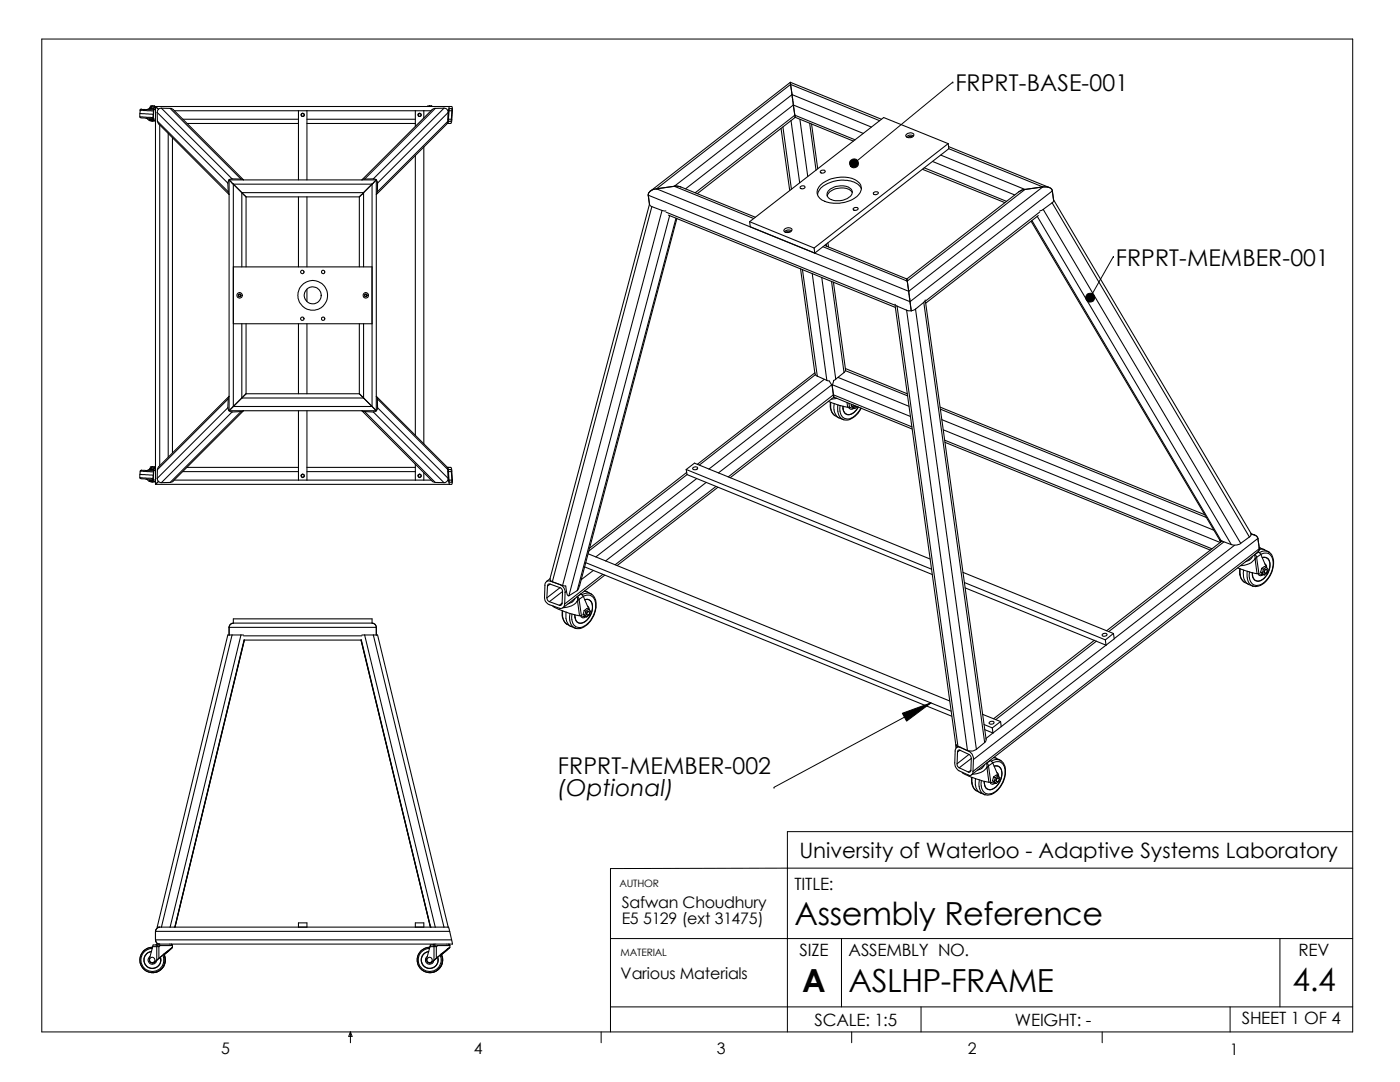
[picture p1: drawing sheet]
<svg xmlns="http://www.w3.org/2000/svg" width="279mm" height="216mm" viewBox="0 0 279 216" stroke-linecap="round" stroke-linejoin="round" font-family="sans-serif">
<g fill="none" stroke="#000" stroke-width=".2">
<path d="M8.3 7.8h261.7v198.1h-261.7zM190.2 16.4h.1M190.2 16.4l-19.8 16.2M169.6 32.2a.89 .89 0 0 1 1.3-.4 .89 .89 0 0 1 .2 1.3 .89 .89 0 0 1-1.3 0l.6-.5-.6 .5-.2-.2zM217 58.7a.91 .91 0 0 1 1.5 .6 .91 .91 0 0 1-1.4 .9l.5-.8-.5 .8a.94 .94 0 0 1-.1-1.5zM222.2 51.2h.1M222.2 51.2l-4.6 8.2M154.5 157.1h.1M180.1 142.3l5.7-2-4.9 3.6zM185.8 140.3l-31.3 16.8M270 173.2l-148.2 .1v32.6M270 165.9h-112.9v40"/>
<path d="M121.8 187.3h148.2M167.9 187.3v13.6M255.4 187.3v13.6M69.9 205.9v2.2M69.9 205.9l.4 .9h-.7zM120 205.9v2.2M121.8 200.9h148.2M170 205.9v2.2M183.8 200.9v5M220 205.9v2.2M245.5 200.9v5"/>
</g>
<g fill="none" stroke="#000" stroke-width=".21">
<path d="M157.7 16.4l.1 .4M157.7 16.4l18.2 7.4M157.7 16.4l-27.9 21.7M157.8 16.8l17.8 7.3M157.8 16.8l.3 2.1M157.8 16.8l-26.8 20.9M158.1 18.9l.2 2.1M158.1 18.9l15.8 6.5M158.1 18.9l-23.5 18.3M27.9 22.6v.7M27.9 23.3l.3 .2 2.3 .2M27.9 23.3l2.7 .2"/>
<path d="M27.9 22.6l2.7 .2M29.1 23.6l.4 .2M29.5 23.8h1M29.8 23.9h.1M29.8 23.9v.1M29.8 24l.7 .1M29.8 24l.4 .2 .7-.1M29.9 21.7h.7v.1l-.1 2.1h-.7M29.9 21.7h.1M29.9 21.5h.1M29.9 21.5v.2M29.9 21.5h.7"/>
<path d="M30.1 23.8v.1M30.3 21.2v-.1h.5v.4M30.3 21.2v.3M30.3 21.7h.1M30.3 21.2l.7 .1M30.3 21.2h-.3v.3M30.5 24.1h.5M30.6 23.7l-.1 .4M30.6 23.7l.4 .1M30.6 22.1l-2.6-.1-.1 .6M30.6 21.5l.1 .3M30.6 21.5h.4"/>
<path d="M30.6 22l-2.4-.2-.3 .2M30.6 21.8l-.9-.1-.5 .2M30.7 21.8l.3 .1M30.7 21.8l-.1 1.9M31 21.3l.6 .5M31 21.3h59.2l.1 .8-.2 2.2-.1 .3h-.8M31 21.3v75.3M31.4 22.4l14.1 14.1M31.4 22.4v1.8M31.4 24.2l.3 .5 14 14.1M31.4 24.2l14.2 14.1M31.9 25v67.9"/>
<path d="M32.2 21.6a.79 .79 0 0 0-.8 .8M32.2 21.6l14.1 14.1M32.2 21.6h1.8M33.6 26.7v64.5M34 21.6l.5 .2 14.1 14.1-.5-.2M34 21.6l14.1 14.1M34.4 27.5v62.8M34.8 22.1h51.2M36.5 23.8h23.1M37.3 24.6h22.3M45.5 36.5l.1 1.8M45.6 38.3l.1 .5"/>
<path d="M45.7 35.9l.9 .8M45.7 35.9h29.4M45.7 35.9v46.1M46.3 35.7a.79 .79 0 0 0-.8 .8M46.3 35.7h1.8M46.6 36.7h27.7M46.6 36.7l1.7 1.7M46.6 36.7v44.4M48.3 38.4l.8 .9M48.3 38.4v14.9M48.3 38.4h24.3M49.1 39.3h22.6"/>
<path d="M49.1 39.3v14M59.6 22.1v13.8M59.6 39.3v14M61.3 23.8h21.6M61.3 22.1v13.8M61.3 39.3v14M61.3 24.6h21.6M71.7 39.3v14M72.6 38.4l-.9 .9M72.6 38.4v14.9M74.3 36.7l-1.7 1.7M74.3 36.7v44.4"/>
<path d="M74.5 35.7a.79 .79 0 0 1 .9 .8M74.5 35.7h-1.7M75.1 35.9l-.8 .8M75.1 35.9v46.1M75.3 38.3l-.2 .5M75.4 36.5l-.1 1.8M82.9 22.1v3.1M82.9 31v55.9M83.7 22.7h.2M84.6 22.1v1.4M84.6 29.3v59.3M85.3 21.3h1"/>
<path d="M85.6 21.3v-.2h.5v.2M86.9 21.6l-.6 .2-14.1 14.1 .6-.2M86.9 21.6l-14.1 14.1M88.6 21.6a.79 .79 0 0 1 .9 .8M88.6 21.6h-1.7M88.6 21.6l-14.1 14.1M89.3 24.6l-14.2 14.2M89.4 22.1h.1M89.4 24.2l-.2 .4M89.4 23.8v.5l.2 .3M89.4 23.8h.7M89.4 24.2l-14.1 14.1"/>
<path d="M89.5 22.4l-14.1 14.1M89.5 22.4l-.1 1.8M89.5 22.1l-.1 1.7M89.6 22.1l-.1 2.1h.5l.1-.4M89.6 22.1l.1-.4h.4l.1 .4M89.6 22.1h.6M89.7 21.3l-.2 .8M90.2 22.1l-.1 1.7M129.4 38.9l52.2 21.3M129.4 38.9l.2 1.9M131 37.7a1.56 1.56 0 0 0-1.6 1.2M131 37.7l50.4 20.4"/>
<path d="M134.6 37.2l1.2 .1 14.9 6M134.6 37.2l15.8 6.4M134.6 37.2l-3.6 .5M155.9 25.6l1.7 12.4M156.3 25.4l1.6 12.4M157.9 24l1.7 12.5M158.3 21l14 5.6M158.3 21l-21.5 16.7M158.3 21l.3 2M158.6 23l.1 .4M158.6 23l12 4.9M158.6 23l-19.9 15.5"/>
<path d="M158.7 23.4l11.6 4.8M158.7 23.4l-19.6 15.3M159.6 23.8l1.6 11.4M159.7 37.3l.7-.2a.31 .31 0 0 1 .2 .4 .31 .31 0 0 1-.4 .2l-.4-.1zM161.6 24.6l1.3 9.4M162 24.8l1.2 8.9M163.7 34.1l.8-.1a.28 .28 0 0 1 .2 .3 .28 .28 0 0 1-.3 .2h-.6zM163.7 36.9a6.6 6.6 0 0 1 7.2-.9 1.84 1.84 0 0 1 .1 3.2 6.9 6.9 0 0 1-3.4 1.4h-1.2a3.4 3.4 0 0 1-3.3-1.9 1.87 1.87 0 0 1 .6-1.8zM165.3 38.1a3.6 3.6 0 0 1 4.5-.4 1.18 1.18 0 0 1-.6 1.8 3.9 3.9 0 0 1-2.8 .5 1.26 1.26 0 0 1-1.2-1.7zM170.1 38.4a2.76 2.76 0 0 0-3.2-.8 2.16 2.16 0 0 0-1.8 1.5M171.9 37.7a3.6 3.6 0 0 0-3.6-1.8 5.7 5.7 0 0 0-4.9 2.3l-.2 .7M174.3 38.4l.7-.1a.28 .28 0 0 1 .3 .3 .28 .28 0 0 1-.3 .2 .39 .39 0 0 1-.5 .1 .39 .39 0 0 1-.2-.5z"/>
<path d="M180.8 27a1.12 1.12 0 0 1 1.6-.2 .84 .84 0 0 1-.8 .7 .84 .84 0 0 1-.8-.5zM182 27.3l-.5-.1-.3 .3M182.3 27.1a1.13 1.13 0 0 0-1.4 .2M184.1 33.8l16.4 6.6M184.4 33.5l16.5 6.7M186.1 32.2l16.4 6.7M187.7 30.9l16.9 6.9M189.2 28.7l-26.7 20.8M189.2 28.7l-12.8-5.2-26.8 20.7M189.2 28.7l.2 1M189.3 29.3l20.1 8.1M189.4 29.7l18.7 7.6"/>
<path d="M189.4 29.7l-26.8 20.8M204.6 37.8l-.6 .1-.7 .4-22.3 17.4M204.6 37.8l-23.5 18.3M208.1 37.3h.8a1.07 1.07 0 0 1 1.1 .8M208.1 37.3l-26.7 20.8M208.1 37.3l-3.5 .5M210 38.1l-28.4 22.1M210 38.1l.3 1.9M210.3 39.9l39.3 66.5 .1 .4-.4 .3M210.3 39.9v.2l-.3 .4M46.6 53.3h27.7M61.3 57.7v2.5"/>
<path d="M129.6 40.7l-19.8 74.7 .1 .5 .3 .2M129.6 40.8l.5 .4M130.1 41.2l-19.9 74.9M130.1 41.2l2 .8M132.1 42l.8 .1M132.1 42l-19.8 74.8M132.9 42.3l45.7 18.6M133.4 42.9l45.3 18.4M133.6 43l-20.1 75.9M134.9 43.5l-19.7 74.4M135.1 43.6l-19.4 73.2-.5 1.1M149.6 44.2l12.9 5.3"/>
<path d="M149.6 44.2l.1 1.1 12.9 5.2M156.5 45.8a.96 .96 0 0 1 1.6 0 .96 .96 0 0 1-1.7 .2zM157.7 46.3l-.5-.2-.3 .3M158 46.1a1.06 1.06 0 0 0-1.4 .1M159.8 53.6l2.8 21 .5 .5M160.1 53.8l3 21.3M162.1 54.6l2.9 21.3M162.5 49.5l.1 1M164 55.4l2.8 20.2M164.3 49.2l16.8 6.9M164.6 49l16.4 6.7M164.9 48.7l.1 .4"/>
<path d="M165.2 48.5l.2 .8M165.9 56.1l2.5 18.2M166.3 56.3l2.4 17.4-.3 .6M170.3 41.6l.7-.2a.28 .28 0 0 1 .3 .3 .28 .28 0 0 1-.4 .3 .39 .39 0 0 1-.4 0 .39 .39 0 0 1-.2-.4zM181 55.7l.1 .4M181.1 56.1l.3 2M181.4 58.1l.2 2.1M184.7 59.9l-.3 .4M205.8 44.2l37.8 63.8M206 44l37.7 63.9M207 43.2l38.7 65.5M207.2 43l-22.5 17.5"/>
<path d="M207.5 42.3l-22.8 17.8M208.2 41.8l-.7 .3M208.2 41.8l39.4 66.6M210 40.5l-1.8 1.3M210 40.5l39.3 66.6M45.6 79.6l.1-.5-14 14-.3 .6M45.6 79.6l-.1 1.8M45.6 79.6l-14.2 14.1M46.6 64.6h27.7M48.3 64.6v14.8M48.3 79.4l-1.7 1.7M48.3 79.4h24.3"/>
<path d="M49.1 78.6l-.8 .8M49.1 64.6v14M49.1 78.6h22.6M59.6 64.6v14M61.3 64.6v14M64.2 63.4a.34 .34 0 0 1 .5 0 .34 .34 0 0 1 0 .5 .34 .34 0 0 1-.5-.1zM71.7 78.6l.9 .8M71.7 64.6v14M72.6 64.6v14.8M72.6 79.4l1.7 1.7M75.3 79.6l-.2-.5 14.2 14.2M75.3 79.6l.1 1.8"/>
<path d="M75.3 79.6l14.1 14.1M162.6 74.4l-23.5 18.3M162.7 74.8l-23.1 18M163.1 75.1l1.9 .8M164.5 75.7l-23 17.9M165 75.9l.5 .1 .6 1M166 76.8l-22.6 17.6M166.1 77l.2 1.8M166.2 76.8l15.5 6.3M166.3 78.8l.1 .4M166.3 78.8l-21 16.4M166.3 78.8l15.7 6.4"/>
<path d="M166.4 79.2l-20.7 16.1M166.4 79.2l15.6 6.4M166.8 75.6l-.4 .3-.3 1.1M167 79.5l-1.1 .1M167.3 75.3l14.1 5.8M168.4 74.3l-1.6 1.3M168.7 73.5l12.4 5.1M168.7 74l12.4 5M178.6 60.7l.4 .4M178.6 61l12.2 88.2v-.6l.4 .3M179 61.1l12.2 87.8M179 61.1l1.9 .8"/>
<path d="M180.9 61.9l12.2 87.9M181.6 60.2l.3 1.9M182.7 61.7a1.98 1.98 0 0 1-1.8 .2M182.7 61.7l12.2 87.8M184.4 60.3l-1.7 1.4M184.4 60.3l12.1 87.9M184.7 60.2l12.1 87.4-.3 .6M27.9 94.7v.6M27.9 95.3l.3 .2 2.3 .2M27.9 95.3l2.7 .2M27.9 94.7l2.7 .1M28 94l-.1 .7"/>
<path d="M28 94l2.6 .1M29.1 95.6l.4 .2M29.5 95.8h1M29.8 95.9h.1M29.8 95.9v.2M29.8 96.1h.7M29.8 96.1l.4 .1 .7-.1M29.9 93.7h.7v.2M29.9 93.7h.1M29.9 93.5h.1M29.9 93.5v.2M29.9 93.5l.7 .1"/>
<path d="M30.1 95.8v.1M30.3 93.2v-.1h.5v.5M30.3 93.2v.3M30.3 93.7v.1M30.3 93.2l.7 .1M30.3 93.2h-.3v.3M30.5 96.1h.5M30.6 93.6l.1 .3M30.6 93.6h.4M30.6 94l-2.4-.2-.2 .2M30.6 93.8l-.9-.1-.5 .2M30.7 93.9l-.2 2h-.7"/>
<path d="M30.7 93.9h.3M31 95.8h-.4l-.1 .3M31.4 95.5a.86 .86 0 0 0 .8 .8M31.4 93.7v1.8M31.6 96.1l-.6 .5M34 96.3h-1.8M34.8 95.8h51.2M36.5 94.1h23.1M37.3 93.3h22.3M45.5 81.4a.86 .86 0 0 0 .8 .8M45.5 81.4l-14.1 14.1M45.7 82h29.4"/>
<path d="M46.3 82.2l-14.1 14.1M46.6 81.1l-.9 .9M46.6 81.1h27.7M48.1 82.1l.5-.1-14.2 14.1-.4 .2M48.1 82.1l-1.8 .1M48.1 82.1l-14.1 14.2M59.6 82v13.8M61.3 94.1h21.6M61.3 82v13.8M61.3 93.3h21.6M72.8 82.1l-.6-.1 14.2 14.1 .5 .2M72.8 82.1l1.7 .1"/>
<path d="M72.8 82.1l14.1 14.2M74.3 81.1l.8 .9M74.5 82.2l14.1 14.1M75.4 81.4a.86 .86 0 0 1-.9 .8M75.4 81.4l14.1 14.1M82.9 92.6v3.2M83.7 94.7h.2M84.6 94.3v1.5M86.9 96.3h1.7M89.2 93.3l.2 .4M89.2 93.3h.8l.1 .3 .2 2.2-.2 .8h-59.1M89.4 95.8h.1"/>
<path d="M89.4 94.1h.7M89.4 93.7l.1 1.8M89.4 94.1l.1 1.7M89.5 95.5a.86 .86 0 0 1-.9 .8M89.5 95.8l.2 .8M89.6 93.3l-.2 .3v.5M89.6 95.8l.1 .4h.4l.1-.4M89.6 95.8h.6M90.1 94.1l-.1-.4h-.5l.1 2.1M90.1 94.1l.1 1.7M136.9 93.7l.2 1M136.9 93.7l49 19.9"/>
<path d="M136.9 93.7l1.7-1.3 47 19.1M137 94.3l-19.4 15.1M137.1 94.7l-19.6 15.3M137.1 94.7l49 19.9M138.3 93.4v-.1a.59 .59 0 0 1 .9 .1l-.2 .3h-.5l-.2-.1zM139 95.5l-20.1 15.6M140.9 96.3l-20 15.6M142.9 97.1l-20.1 15.6M143.3 97.2l-20.2 15.7M165.3 80.1l2 .7 1.9 .4M165.7 80.3a2.74 2.74 0 0 0 .9 2.6M165.8 80.3l.1 1.7 .7 .9"/>
<path d="M166.5 80.5a2.5 2.5 0 0 0 1 2.9M166.6 82.9l.9 .5M167.3 80.8a2.45 2.45 0 0 0 1.1 2.9M167.5 83.4l.9 .3M167.6 80.9a2.29 2.29 0 0 0 1.1 2.6 2.8 2.8 0 0 0 2.9-1.7l.2-.4M168.4 83.7h.1M169 80.3l.2 .9M169.2 81.2l.3 .1M169.4 81.2a.59 .59 0 0 0 .4 .5 .59 .59 0 0 0 .6-.3M169.4 80.5l.1 .8M169.5 81.3l.9 .1M169.9 81l.3 .1"/>
<path d="M169.9 81l.7 .5M170 80.7l-.1 .3M170.2 81.1l.4 .4M170.3 80.8l-.1 .3M170.5 80.9l.2 .3M170.6 80.9l.1 .3 .3-.1M171.1 81.2l-.5 .3M171.3 81.2a2.22 2.22 0 0 1-2.3 1.5 1.49 1.49 0 0 1-.8-1.6 1.32 1.32 0 0 0 .8 1.6 1.32 1.32 0 0 0 1.6-.6l.7-.9M171.9 81.4a3.8 3.8 0 0 1-3.2 2.4l-.3-.1M187.6 81.2l52.8 21.5M187.7 81.7l53 21.6M188 83.7l54.2 22.1"/>
<path d="M188.3 85.8l55.2 22.4M188.6 87.8l53.3 21.7M188.6 88.3l53 21.5M109.1 119.3l.2 .5 .3 .3M109.3 117l-.2 2.3M109.8 116.5l-.4 .1-.1 .4M109.8 115.5l-.7 .5M109.8 116.5l-.5 .5M109.8 116.5l2 .8M109.8 116a.77 .77 0 0 0-1 .8l-.1 2.3a1.48 1.48 0 0 0 .9 1.5l2 .8a.8 .8 0 0 0 1.1-.9M109.8 116l2 .7M109.9 115.9l-.1 .1"/>
<path d="M110.2 116.1l2.1 .7M111.8 117.3a.76 .76 0 0 1 .5 .7M111.8 117.3l-2.7 2M111.8 116.7a1.66 1.66 0 0 1 1 1.5M111.8 116.7h.1M112.3 116.8l.6 .1 .1 1a.79 .79 0 0 0 .5 1M112.3 118l-2.7 2.1M112.3 118l-.1 2.4M112.8 118.2l-.1 2.3M113 118l-.2 .2M114.8 119.4a1.74 1.74 0 0 1-1.4 1.1M115.1 119.1l.2 .3-.2 .6"/>
<path d="M115.2 119l.4 .6M115.2 117.9l-1.7 1M115.6 119.6l-.3 .4M115.6 119.6l.4 3.3M115.9 118.5l.5 .5M115.9 118.5l-.6 .5M115.9 118.5h.1M116.4 119a1.58 1.58 0 0 1 2.5 1.3 5.2 5.2 0 0 1-2.1 4.5 1.62 1.62 0 0 1-1.9 .2 1.62 1.62 0 0 1-.8-1.6v-.9M116.4 119l-.8 .6M116.4 119l1.1 2.6M116.6 118l.6 .1M116.7 117.9l.5 .2"/>
<path d="M116.7 113.1l73.2 29.8M116.7 119.7a1.13 1.13 0 0 1 1.5 1.2 3.1 3.1 0 0 1-2.5 3.5 1.2 1.2 0 0 1-.9-1.2 1.21 1.21 0 0 0 .8 1.1 1.21 1.21 0 0 0 1.3-.4 3.4 3.4 0 0 0 1-3.8 1.01 1.01 0 0 0-1.2-.4zM116.9 112.3l72.9 29.6M117.2 118.1l.8 .5M117.3 110.5l72.2 29.4M118 118.6a1.65 1.65 0 0 0-1.9 .1M118 118.6h.1M118.1 118.6a2.26 2.26 0 0 1 .9 1.7 5.4 5.4 0 0 1-2.2 4.6 2.05 2.05 0 0 1-1.9 .4M118.4 113.8l-2.4 1.9M120.3 114.6l-7.6 5.9M120.7 114.8l-8.3 6.5M192.2 114.2l30 12.2"/>
<path d="M192.5 116.2l28.1 11.5M192.6 117.3l28.1 11.4M243.7 107.9l-.3-.2 .2 .5M243.7 107.9l2 .8M243.8 107.9v.1M243.9 107.9l-23 18M244.3 108.1l-23 17.9M246.4 108.8l-24 18.6M247 113.3l2.8 1 1.1 .2M247.4 113.5a2.74 2.74 0 0 0 .9 2.7M247.5 113.5l.1 1.7 .7 1M247.6 108.4a1.98 1.98 0 0 1-1.9 .3"/>
<path d="M248.2 113.7a2.49 2.49 0 0 0 1.9 3.3M248.3 116.2l.9 .4M249 114a2.53 2.53 0 0 0 .9 2.9l.2 .1M249.3 107.1l-1.7 1.3M249.6 106.5l.8 .3M249.7 106.6a1.42 1.42 0 0 1 1.3 .8M249.9 111a1.75 1.75 0 0 1-1.3 1.1M250.1 117h.1M250.4 111.6a3.4 3.4 0 0 1-2.8 1.3M250.4 110.7l.1 .5-.1 .4M250.4 110.7l.2 .1 .2 .4M250.5 111.6h-.1"/>
<path d="M250.5 111.6l.4 2.9M250.8 111.2l-.3 .4M250.8 111.2l.4 3.3M250.9 114.5h.3M251 107.4l.3 2.1M251 107.4l-56.7 44.2M251.1 114.5a.6 .6 0 0 0 1 .1M251.1 110.1v.1M251.1 110.2l.5 .4M251.1 110.2l-.6 .4M251.2 114.5l.9 .1M251.3 109.3h.2z"/>
<path d="M251.3 109.6h.5l.6 .1M251.3 109.5l-.1 .4-.3 .4-57 44.3M251.3 109.5l-57.1 44.4M251.5 109.3l.9 .4M251.6 114.2l.3 .1M251.6 114.2l.7 .5M251.6 110.6a1.51 1.51 0 0 1 1.7-.1 1.51 1.51 0 0 1 .7 1.4 4.7 4.7 0 0 1-2.8 4.9 1.57 1.57 0 0 1-1.9-1.8v-.9M251.6 110.6l-.8 .6M251.6 110.6l1.1 2.6M251.8 113.4l.3 .2M251.8 113.4l-.2 .8M251.9 111.3a1.2 1.2 0 0 1 1.5 1.2 3.5 3.5 0 0 1-2.3 3.5 1.32 1.32 0 0 1-1.2-1.7 1.26 1.26 0 0 0 1.6 1.6 3.5 3.5 0 0 0 1.8-4.1 1.03 1.03 0 0 0-1.4-.5"/>
<path d="M251.9 114.3l.4 .4M252.1 113.6l-.2 .7M252.4 109.7l.8 .5M252.4 112.5l.3 .3 .1 .5M252.4 113.8a.25 .25 0 0 1 .4-.1 .25 .25 0 0 1 .1 .3l-.4 .4-.2-.1zM252.7 113.2l.4 .4-.2 .7-.6 .4M252.7 113.2l-.6 .4M252.7 113.2l-.4-.2-.5 .4M252.8 113.7a.4 .4 0 0 0-.5 .2 .4 .4 0 0 0 .1 .5M253.3 110.2a3.1 3.1 0 0 1 .6 3.6 4 4 0 0 1-3.5 3.2h-.3M253.3 110.2a1.74 1.74 0 0 0-2 .1M45.7 125.2v1.5"/>
<path d="M45.7 125.2h29.4M46.3 126.7l-14.1 58.3M46.6 124.3l-.2 .1a.8 .8 0 0 0-.7 .8M46.6 124.3v-.8h27.7v.8M46.6 124.3h27.7M48.1 126.7l-14.1 58.3M48.6 126.7h-3.1l-14.1 58.3h58.1l.2 .8M48.6 126.9h23.6M48.7 127.6l-13.8 57.4M72.1 127.6l13.8 57.4-13.8-57.3M72.1 127.7h-23.3l-13.9 57.3M72.2 126.7h3.2l14.1 58.3"/>
<path d="M72.8 126.7l14.1 58.3M74.3 124.3l.1 .1a.8 .8 0 0 1 .7 .8M74.5 126.7l14.1 58.3M75.1 125.2v1.5M109.6 120.1l2 .7M110.4 120.9l.3 .3 1.9 .8 3.1 .9M112.2 120.4a.4 .4 0 0 1-.6 .4M112.2 120.4l-.6 .4M112.2 121.9a2.74 2.74 0 0 0 .9 2.6M112.3 121.9l.1 1.4 .4 .9 .3 .3M113 122.1l-.1 1.3a2.14 2.14 0 0 0 1.1 1.6M113.1 124.5l.9 .5"/>
<path d="M113.7 122.4a2.45 2.45 0 0 0 1.2 2.9M114 125l.9 .3M114.7 122.7l.1 .5zM115.1 120a3.3 3.3 0 0 1-2.7 1.2M115.1 120h.2M115.3 120l.4 2.9M115.7 122.9h.3M115.9 122.9a.59 .59 0 0 0 .4 .4 .59 .59 0 0 0 .6-.2M116 122.9l.9 .1M116.4 122.6l.3 .1M116.4 122.6l.7 .5M116.6 121.8l.3 .2"/>
<path d="M116.6 121.8l-.2 .8M116.7 122.7l.4 .4M116.9 122l-.2 .7M117.3 120.9l.2 .3 .1 .5M117.3 122.1l.1-.1a.33 .33 0 0 1 .2 .5 .33 .33 0 0 1-.5 .1zM117.5 121.6l-.6 .4M117.5 121.6l.4 .4-.3 .7-.5 .4M117.5 121.6l-.4-.2-.5 .4M117.5 121.6l.1 .1M117.6 122a.4 .4 0 0 0-.5 .3 .4 .4 0 0 0 .1 .5M218.4 127.8l-20.1 15.6M218.8 127.9l-20.1 15.7"/>
<path d="M220 126.5a.48 .48 0 0 1 .5-.2 .48 .48 0 0 1 .4 .4 .46 .46 0 0 1-.5 .3 .46 .46 0 0 1-.4-.5zM220.6 127.7l.1 1M220.7 128.7l-20.9 16.3M222.2 126.4l-1.6 1.3M222.2 126.4l.2 1.1-1.7 1.2M191 152.4l.1 .5 .3 .3M191.1 150.1l-.1 2.3M191.2 148.9l1.9 .9M191.2 148.9l-.3 .2M191.4 153.2l1.9 .9M191.6 149.7a.34 .34 0 0 0-.5 .4M191.6 149.7l-.5 .4"/>
<path d="M191.6 149.7l1.8 .8M191.6 149.1a.7 .7 0 0 0-1 .8l-.1 2.3a1.8 1.8 0 0 0 .9 1.6l1.9 .8a.65 .65 0 0 0 .6 0 .65 .65 0 0 0 .3-.7M191.6 149.1h.1M191.6 149.1l1.8 .8M192 154.1a11 11 0 0 0 4.3 1.8l1.1 .2M193.4 150.5l.3 .4 .1 .4M193.4 150.5l-2.4 1.9M193.4 149.9a1.64 1.64 0 0 1 .9 1.7M193.5 149.9h-.1M193.8 153.7a.35 .35 0 0 1-.5 .4M193.8 153.7l-.5 .4M193.8 151.3l-2.4 1.9"/>
<path d="M193.8 151.3v2.4M193.9 155.1a2.74 2.74 0 0 0 .9 2.7M194 155.1a2.74 2.74 0 0 0 .8 2.7M194.3 151.6l-.1 2.3M194.7 155.4l-.1 1.2a2.19 2.19 0 0 0 2 2M194.8 157.8l.9 .4M194.9 149.5l-.8 .4-1-.1M195.5 155.6a2.45 2.45 0 0 0 1.1 3M196.1 142.5l3.6 1.5M196.4 144.6l1.6 .6M196.4 155.9l.1 .5zM196.5 152.6a1.97 1.97 0 0 1-1.4 1.1"/>
<path d="M196.5 145.6l1.7 .7M196.5 148.2l-1.6 1.3M196.6 158.6h.1M196.8 153.2a3.3 3.3 0 0 1-2.7 1.3M196.8 152.3l.2 .4-.2 .5M196.9 152.3l.2 .1 .2 .4M197 153.2h-.2M197 153.2l.4 2.9M197.3 152.8l-.3 .4M197.3 152.8l.4 3.3M197.4 156.1h.3M197.4 144.2l.4-.3h.4a.36 .36 0 0 1 .1 .5 .36 .36 0 0 1-.5 .1l-.4-.1z"/>
<path d="M197.6 156.1a.6 .6 0 0 0 1 .2M197.6 151.7l.1 .1M197.7 151.8l.4 .4M197.7 151.8l-.7 .4M197.7 156.1l.9 .2M197.8 151.9a1.79 1.79 0 0 1 2-.1 1.79 1.79 0 0 1 .9 1.7 5.4 5.4 0 0 1-2.2 4.6 2.32 2.32 0 0 1-1.9 .5M198 145.2l.2 1.1M198.1 155.8l.3 .2M198.1 155.8l.7 .5M198.1 152.2a1.55 1.55 0 0 1 1.7-.1 1.55 1.55 0 0 1 .8 1.4 5 5 0 0 1-2.6 4.8 1.61 1.61 0 0 1-2.2-1.7v-.9M198.1 152.2l-.8 .6M198.1 152.2l1.2 2.7"/>
<path d="M198.2 146.3l-1.4 1.1M198.3 151.2l.6 .1M198.3 155l.3 .2M198.3 155l-.2 .8M198.4 151.1l.5 .2M198.4 152.9a1.27 1.27 0 0 1 1.6 1.4 3.4 3.4 0 0 1-2.4 3.3 1.14 1.14 0 0 1-1.1-1.2M198.4 152.9a1.13 1.13 0 0 1 1.5 1.2 3.4 3.4 0 0 1-2.3 3.5 1.12 1.12 0 0 1-1.1-1.2M198.4 156l.4 .3M198.6 155.2l-.2 .8M198.9 151.3l.8 .5M199 154.1l.2 .3 .1 .5M199 155.3a.3 .3 0 0 1 .4 .2 .3 .3 0 0 1-.2 .4l-.2 .1-.2-.2z"/>
<path d="M199.2 154.8l-.6 .4M199.2 154.8l.4 .4-.3 .8-.5 .3M199.2 154.8l-.4-.2-.5 .4M199.3 155.3a.4 .4 0 0 0-.5 .2 .4 .4 0 0 0 .1 .5M199.7 144l-1.7 1.2M199.7 144l.1 1M199.8 145l-1.6 1.3M29.9 190.8a.85 .85 0 0 0 .1 1.5 .85 .85 0 0 0 1.2-.7M30.2 189.9a1.61 1.61 0 0 0-1.5 1.4 1.7 1.7 0 0 0 1.2 1.8 1.7 1.7 0 0 0 2-.8l.2-.7M30.2 189.9a1.73 1.73 0 0 0-1.5 1.4 1.76 1.76 0 0 0 1.2 1.9 1.69 1.69 0 0 0 2.2-1.6M30.4 189.3a2.28 2.28 0 0 0-2.3 2.6 2.28 2.28 0 0 0 3 1.8 2.28 2.28 0 0 0 1.4-3.1M30.4 189a2.55 2.55 0 0 0-2.4 3 2.55 2.55 0 0 0 3.3 2 2.55 2.55 0 0 0 1.4-3.6 2.54 2.54 0 0 1-2.1 3.7"/>
<path d="M30.4 189.1a2.41 2.41 0 0 0-2.5 2.1 2.6 2.6 0 0 0 1.2 2.5 2.51 2.51 0 0 0 3-.3 2.51 2.51 0 0 0 .6-2.9M30.5 188.9l-.7 2.5a.61 .61 0 0 0 .3 .7 .61 .61 0 0 0 .7-.1M30.5 188.9h1.2M30.8 192l-.4 .2M30.8 192h.1M31 187.5l.1 .2a.72 .72 0 0 0 .8 .7M31 185.8v1.7M31 187.5h59.1M31 185.8h58.7M31.3 188.6v3M31.3 191.6l-.5 .4M31.7 191.2l2.7-2.1-3.1 2.5"/>
<path d="M31.7 191.2l-.4 .4M31.7 188.9v2.3M31.9 185h-.1a.79 .79 0 0 0-.8 .8M31.9 188.7l-.2 .2M31.9 188.7l-.2 .1-.4-.2h-.7l-.1 .3M31.9 188.7h2.5M32 191l.1 .6zM34.1 188.4l.3 .3M34.4 188.7v.4M59.6 185v-.9h1.7v.9M82.9 185v-.9h1.7v.9M85.3 190.8v.1a.82 .82 0 0 0-.4 .8 .82 .82 0 0 0 .6 .7 .81 .81 0 0 0 1.1-.8"/>
<path d="M85.6 189.9a1.83 1.83 0 0 0-1.5 1.4 1.76 1.76 0 0 0 1.1 1.9 1.68 1.68 0 0 0 1.7-.5 1.68 1.68 0 0 0 .4-1.7 1.66 1.66 0 0 1-1.3 2.2 1.63 1.63 0 0 1-1.8-1.2 1.67 1.67 0 0 1 1.4-2.1M85.7 189.3a2.28 2.28 0 0 0-2.2 2.6 2.28 2.28 0 0 0 2.9 1.8 2.28 2.28 0 0 0 1.4-3.1M85.8 189a2.54 2.54 0 0 0-2.5 3 2.54 2.54 0 0 0 3.3 2 2.54 2.54 0 0 0 1.5-3.6 2.54 2.54 0 0 1-2.2 3.7M85.8 189.1a2.5 2.5 0 0 0-2.5 2.1 2.54 2.54 0 0 0 1.4 2.6 2.51 2.51 0 0 0 2.8-.5 2.51 2.51 0 0 0 .5-2.8M85.8 188.9l-.7 2.5a.61 .61 0 0 0 .3 .7 .61 .61 0 0 0 .7-.1M85.8 188.9h1.3M86.1 192h.1M86.1 192l-.3 .2M86.6 188.6v3M86.6 191.6l-.5 .4M86.7 188.4l-.3 .2M87.1 191.2l-.5 .4"/>
<path d="M87.1 188.9v2.3M87.3 188.7l-.2 .2M87.3 188.7l-.2 .1-.4-.2h-.8l-.1 .3M87.3 188.7h2.5M88.1 190.5l1.5-1.3-3 2.4M88.1 190.5l1.7-1.4-2.7 2.1M89.5 188.4l.3 .3M89.7 185.8l.4 1.7M89.8 188.7v.4M90.1 187.5l.2 .9h-59l-.2 .2"/>
<circle cx="60.4" cy="22.9" r=".29"/>
<circle cx="60.4" cy="22.9" r=".34"/>
<circle cx="83.7" cy="22.9" r=".34"/>
<circle cx="83.8" cy="22.9" r=".27"/>
<circle cx="47.8" cy="58.9" r=".26"/>
<circle cx="47.8" cy="58.9" r=".55"/>
<circle cx="47.8" cy="58.9" r=".22"/>
<circle cx="60.3" cy="54.3" r=".33"/>
<circle cx="62.4" cy="58.9" r="1.69"/>
<circle cx="62.4" cy="58.9" r="2.95"/>
<circle cx="64.5" cy="54.3" r=".33"/>
<circle cx="73" cy="58.9" r=".22"/>
<circle cx="73" cy="58.9" r=".54"/>
<circle cx="73" cy="58.9" r=".28"/>
<circle cx="60.3" cy="63.6" r=".33"/>
<circle cx="60.4" cy="94.9" r=".29"/>
<circle cx="60.4" cy="94.9" r=".33"/>
<circle cx="83.8" cy="94.9" r=".33"/>
<circle cx="83.8" cy="94.9" r=".28"/>
<circle cx="30.4" cy="191.5" r=".52"/>
<circle cx="85.7" cy="191.6" r=".51"/>
</g>
<g fill="#000">
<path d="M180.1 142.3l5.7-2-4.9 3.6z"/>
<path d="M169.6 32.2a.89 .89 0 0 1 1.3-.4 .89 .89 0 0 1 .2 1.3 .89 .89 0 0 1-1.3 0l.6-.5-.6 .5-.2-.2z" fill-rule="evenodd"/>
<path d="M217 58.7a.91 .91 0 0 1 1.5 .6 .91 .91 0 0 1-1.4 .9l.5-.8-.5 .8a.94 .94 0 0 1-.1-1.5z" fill-rule="evenodd"/>
</g>
<g font-size="6.3">
<text x="158.5" y="184.5">Assembly Reference</text>
<text x="160.1" y="197.9">A</text>
<text x="169.3" y="197.9">ASLHP-FRAME</text>
<text x="257.9" y="197.8">4.4</text>
</g>
<g font-size="4.6">
<text x="190.7" y="18.2">FRPRT-BASE-001</text>
<text x="222.7" y="53">FRPRT-MEMBER-001</text>
<text x="111.3" y="154.4">FRPRT-MEMBER-002</text>
<text x="111.3" y="158.9">(Optional)</text>
</g>
<text font-size="4.2" x="159.6" y="171.2">University of Waterloo - Adaptive Systems Laboratory</text>
<g font-size="3.4">
<text x="158.5" y="177.7">TITLE:</text>
<text x="159.6" y="190.7">SIZE</text>
<text x="169.3" y="190.7">ASSEMBLY NO.</text>
<text x="259.2" y="190.7">REV</text>
<text x="162.6" y="204.7">SCALE: 1:5</text>
<text x="202.6" y="204.7">WEIGHT: -</text>
<text x="247.8" y="204.4">SHEET 1 OF 4</text>
</g>
<g font-size="3.2">
<text x="124.1" y="184.4">E5 5129 (ext 31475)</text>
<text x="124.1" y="181.3">Safwan Choudhury</text>
<text x="123.9" y="195.4">Various Materials</text>
<text x="44.2" y="210.4">5</text>
<text x="94.6" y="210.3">4</text>
<text x="143" y="210.4">3</text>
<text x="193.2" y="210.4">2</text>
<text x="245.4" y="210.6">1</text>
</g>
<g font-size="2">
<text x="123.6" y="176.9">AUTHOR</text>
<text x="123.9" y="190.7">MATERIAL</text>
</g>
</svg>
